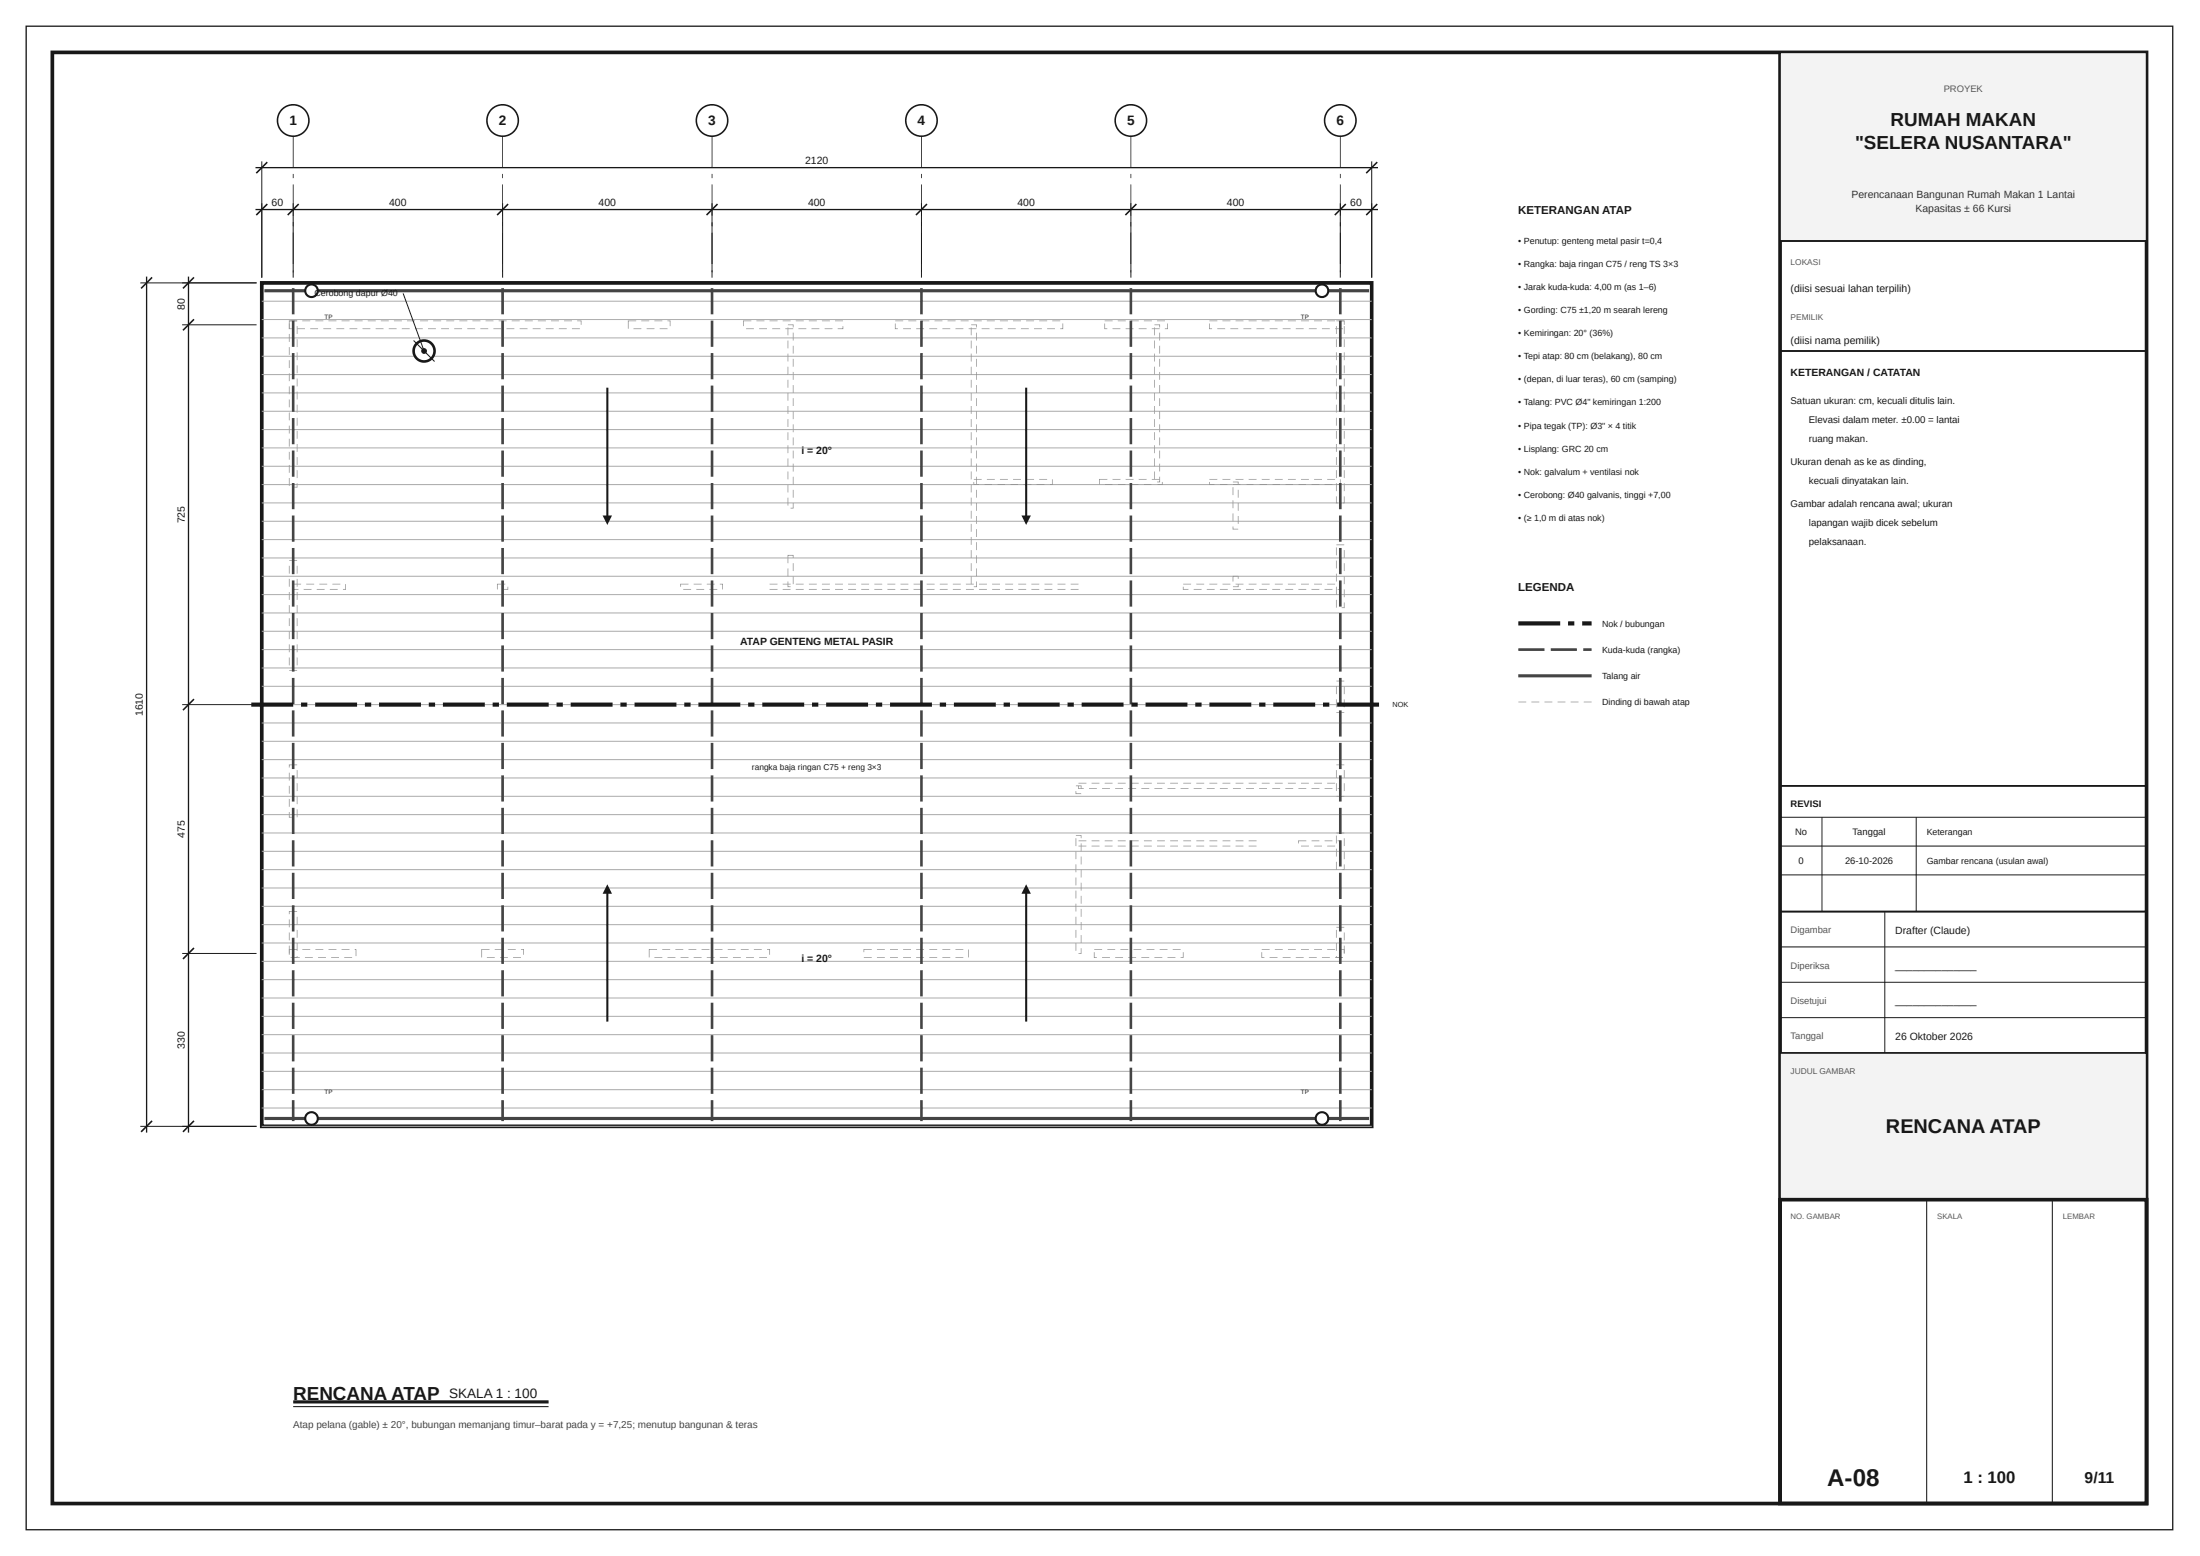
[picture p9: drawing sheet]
<svg xmlns="http://www.w3.org/2000/svg" width="420mm" height="297mm" viewBox="0 0 420 297" stroke-linecap="round" stroke-linejoin="round" font-family="sans-serif">
<path d="M50 54h212v161h-212z" fill="none" stroke="#15191d" stroke-width=".7" stroke-linecap="butt"/>
<g fill="none" stroke="#aaa" stroke-width=".19">
<path d="M50 57.5h212M50 61h212M50 64.5h212M50 68h212M50 71.5h212M50 75h212M50 78.5h212M50 82h212M50 85.5h212M50 89h212M50 92.5h212M50 96h212"/>
<path d="M50 99.5h212M50 103h212M50 106.5h212M50 110h212M50 113.5h212M50 117h212M50 120.5h212M50 124h212M50 127.5h212M50 131h212M50 134.5h212M50 138h212"/>
<path d="M50 141.5h212M50 145h212M50 148.5h212M50 152h212M50 155.5h212M50 159h212M50 162.5h212M50 166h212M50 169.5h212M50 173h212M50 176.5h212M50 180h212"/>
<path d="M50 183.5h212M50 187h212M50 190.5h212M50 194h212M50 197.5h212M50 201h212M50 204.5h212M50 208h212M50 211.5h212M50 215h212"/>
</g>
<g fill="#999">
<path d="M57.7 61.2h1.5v.1h-1.5zM60.2 61.2h1.5v.1h-1.5zM62.7 61.2h1.5v.1h-1.5zM65.2 61.2h1.5v.1h-1.5zM67.7 61.2h1.5v.1h-1.5zM70.2 61.2h1.5v.1h-1.5zM72.7 61.2h1.5v.1h-1.5zM75.2 61.2h1.5v.1h-1.5zM77.7 61.2h1.5v.1h-1.5zM80.2 61.2h1.5v.1h-1.5zM82.7 61.2h1.5v.1h-1.5zM85.2 61.2h1.5v.1h-1.5zM87.7 61.2h1.5v.1h-1.5zM90.2 61.2h1.5v.1h-1.5zM92.7 61.2h1.5v.1h-1.5zM95.2 61.2h1.5v.1h-1.5zM97.7 61.2h1.5v.1h-1.5zM100.2 61.2h1.5v.1h-1.5zM102.7 61.2h1.5v.1h-1.5zM105.2 61.2h1.5v.1h-1.5zM107.7 61.2h1.5v.1h-1.5zM110.2 61.2h.9v.8h-.2l.1-.7h-.8zM109.2 62.7h1.5v.1h-1.5zM106.7 62.7h1.5v.1h-1.5zM104.2 62.7h1.5v.1h-1.5zM101.7 62.7h1.5v.1h-1.5zM99.2 62.7h1.5v.1h-1.5zM96.7 62.7h1.5v.1h-1.5zM94.2 62.7h1.5v.1h-1.5zM91.7 62.7h1.5v.1h-1.5zM89.2 62.7h1.5v.1h-1.5zM86.7 62.7h1.5v.1h-1.5zM84.2 62.7h1.5v.1h-1.5zM81.7 62.7h1.5v.1h-1.5zM79.2 62.7h1.5v.1h-1.5zM76.7 62.7h1.5v.1h-1.5zM74.2 62.7h1.5v.1h-1.5zM71.7 62.7h1.5v.1h-1.5zM69.2 62.7h1.5v.1h-1.5zM66.7 62.7h1.5v.1h-1.5zM64.2 62.7h1.5v.1h-1.5zM61.7 62.7h1.5v.1h-1.5zM59.2 62.7h1.5v.1h-1.5zM56.7 62.7h1.5v.1h-1.5zM55.2 61.8h.1l-.1 1 .5-.1v.1h-.5zM55.2 61.2h1.5v.1h-1.5z"/>
<path d="M122.5 61.2h1.5v.1h-1.5zM125 61.2h1.5v.1h-1.5zM127.5 61.2h.6v1.1h-.2l.1-1h-.5zM126 62.7h1.5v.1h-1.5zM123.5 62.7h1.5v.1h-1.5zM121 62.7h1.5v.1h-1.5zM119.9 61.2h1.6v.1h-1.5l.1 1.5h-.2z"/>
<path d="M144.5 61.2h1.5v.1h-1.5zM147 61.2h1.5v.1h-1.5zM149.5 61.2h1.5v.1h-1.5zM152 61.2h1.5v.1h-1.5zM154.5 61.2h1.5v.1h-1.5zM157 61.2h1.5v.1h-1.5zM159.5 61.2h1.5v.1h-1.5zM160 62.7l1 .1-.1-.5h.2v.5h-1.1zM157.5 62.7h1.5v.1h-1.5zM155 62.7h1.5v.1h-1.5zM152.5 62.7h1.5v.1h-1.5zM150 62.7h1.5v.1h-1.5zM147.5 62.7h1.5v.1h-1.5zM145 62.7h1.5v.1h-1.5zM142.5 62.7h1.5v.1h-1.5zM141.9 61.2h1.6v.1h-1.5l.1 1h-.2z"/>
<path d="M173.5 61.2h1.5v.1h-1.5zM176 61.2h1.5v.1h-1.5zM178.5 61.2h1.5v.1h-1.5zM181 61.2h1.5v.1h-1.5zM183.5 61.2h1.5v.1h-1.5zM186 61.2h1.5v.1h-1.5zM188.5 61.2h1.5v.1h-1.5zM191 61.2h1.5v.1h-1.5zM193.5 61.2h1.5v.1h-1.5zM196 61.2h1.5v.1h-1.5zM198.5 61.2h1.5v.1h-1.5zM201 61.2h1.5v.1h-1.5zM202.9 61.8h.2v1h-.6v-.1l.5 .1zM200 62.7h1.5v.1h-1.5zM197.5 62.7h1.5v.1h-1.5zM195 62.7h1.5v.1h-1.5zM192.5 62.7h1.5v.1h-1.5zM190 62.7h1.5v.1h-1.5zM187.5 62.7h1.5v.1h-1.5zM185 62.7h1.5v.1h-1.5zM182.5 62.7h1.5v.1h-1.5zM180 62.7h1.5v.1h-1.5zM177.5 62.7h1.5v.1h-1.5zM175 62.7h1.5v.1h-1.5zM172.5 62.7h1.5v.1h-1.5zM170.9 61.8h.2l-.1 1 .5-.1v.1h-.6zM171 61.2h1.5v.1h-1.5z"/>
<path d="M213.5 61.2h1.5v.1h-1.5zM216 61.2h1.5v.1h-1.5zM218.5 61.2h1.5v.1h-1.5zM221 61.2h1.5v.1h-1.5zM222.9 61.8h.2v1h-.6v-.1l.5 .1zM220 62.7h1.5v.1h-1.5zM217.5 62.7h1.5v.1h-1.5zM215 62.7h1.5v.1h-1.5zM212.5 62.7h1.5v.1h-1.5zM210.9 61.8h.2l-.1 1 .5-.1v.1h-.6zM211 61.2h1.5v.1h-1.5z"/>
<path d="M233.5 61.2h1.5v.1h-1.5zM236 61.2h1.5v.1h-1.5zM238.5 61.2h1.5v.1h-1.5zM241 61.2h1.5v.1h-1.5zM243.5 61.2h1.5v.1h-1.5zM246 61.2h1.5v.1h-1.5zM248.5 61.2h1.5v.1h-1.5zM251 61.2h1.5v.1h-1.5zM253.5 61.2h1.5v.1h-1.5zM256 61.2h.8v.8h-.1v-.7h-.7zM255 62.7h1.5v.1h-1.5zM252.5 62.7h1.5v.1h-1.5zM250 62.7h1.5v.1h-1.5zM247.5 62.7h1.5v.1h-1.5zM245 62.7h1.5v.1h-1.5zM242.5 62.7h1.5v.1h-1.5zM240 62.7h1.5v.1h-1.5zM237.5 62.7h1.5v.1h-1.5zM235 62.7h1.5v.1h-1.5zM232.5 62.7h1.5v.1h-1.5zM230.9 61.8h.2l-.1 1 .5-.1v.1h-.6zM231 61.2h1.5v.1h-1.5z"/>
<path d="M57.7 181.2h1.5v.1h-1.5zM60.2 181.2h1.5v.1h-1.5zM62.7 181.2h1.5v.1h-1.5zM65.2 181.2h1.5v.1h-1.5zM67.7 181.2h.4v1.3h-.2l.1-1.3-.3 .1zM65.7 182.7h1.5v.1h-1.5zM63.2 182.7h1.5v.1h-1.5zM60.7 182.7h1.5v.1h-1.5zM58.2 182.7h1.5v.1h-1.5zM55.7 182.7h1.5v.1h-1.5zM55.2 181.2h1.5v.1l-1.5-.1 .1 1h-.1z"/>
<path d="M94.5 181.2h1.5v.1h-1.5zM97 181.2h1.5v.1h-1.5zM99.5 181.2h.6v1h-.2l.1-1-.5 .1zM98 182.7h1.5v.1h-1.5zM95.5 182.7h1.5v.1h-1.5zM93 182.7h1.5v.1h-1.5zM91.9 181.2h1.6v.1l-1.5-.1 .1 1.5h-.2z"/>
<path d="M126.5 181.2h1.5v.1h-1.5zM129 181.2h1.5v.1h-1.5zM131.5 181.2h1.5v.1h-1.5zM134 181.2h1.5v.1h-1.5zM136.5 181.2h1.5v.1h-1.5zM139 181.2h1.5v.1h-1.5zM141.5 181.2h1.5v.1h-1.5zM144 181.2h1.5v.1h-1.5zM146.5 181.2h.6v1h-.2l.1-1-.5 .1zM145 182.7h1.5v.1h-1.5zM142.5 182.7h1.5v.1h-1.5zM140 182.7h1.5v.1h-1.5zM137.5 182.7h1.5v.1h-1.5zM135 182.7h1.5v.1h-1.5zM132.5 182.7h1.5v.1h-1.5zM130 182.7h1.5v.1h-1.5zM127.5 182.7h1.5v.1h-1.5zM125 182.7h1.5v.1h-1.5zM123.9 181.2h1.6v.1l-1.5-.1 .1 1.5h-.2z"/>
<path d="M167.5 181.2h1.5v.1h-1.5zM170 181.2h1.5v.1h-1.5zM172.5 181.2h1.5v.1h-1.5zM175 181.2h1.5v.1h-1.5zM177.5 181.2h1.5v.1h-1.5zM180 181.2h1.5v.1h-1.5zM182.5 181.2h1.5v.1h-1.5zM184.9 181.2h.2v1.5h-.2zM182.5 182.7h1.5v.1h-1.5zM180 182.7h1.5v.1h-1.5zM177.5 182.7h1.5v.1h-1.5zM175 182.7h1.5v.1h-1.5zM172.5 182.7h1.5v.1h-1.5zM170 182.7h1.5v.1h-1.5zM167.5 182.7h1.5v.1h-1.5zM165 182.7h1.5v.1h-1.5zM164.9 181.2h1.6v.1l-1.5-.1 .1 .5h-.2z"/>
<path d="M211.5 181.2h1.5v.1h-1.5zM214 181.2h1.5v.1h-1.5zM216.5 181.2h1.5v.1h-1.5zM219 181.2h1.5v.1h-1.5zM221.5 181.2h1.5v.1h-1.5zM224 181.2h1.5v.1h-1.5zM225.9 181.7h.2v1.1h-.6v-.1h.5zM223 182.7h1.5v.1h-1.5zM220.5 182.7h1.5v.1h-1.5zM218 182.7h1.5v.1h-1.5zM215.5 182.7h1.5v.1h-1.5zM213 182.7h1.5v.1h-1.5zM210.5 182.7h1.5v.1h-1.5zM208.9 181.7h.2l-.1 1h.5v.1h-.6zM209 181.2h1.5v.1h-1.5z"/>
<path d="M243.5 181.2h1.5v.1h-1.5zM246 181.2h1.5v.1h-1.5zM248.5 181.2h1.5v.1h-1.5zM251 181.2h1.5v.1h-1.5zM253.5 181.2h1.5v.1h-1.5zM256 181.2h.8v.8h-.1v-.8l-.7 .1zM255 182.7h1.5v.1h-1.5zM252.5 182.7h1.5v.1h-1.5zM250 182.7h1.5v.1h-1.5zM247.5 182.7h1.5v.1h-1.5zM245 182.7h1.5v.1h-1.5zM242.5 182.7h1.5v.1h-1.5zM240.9 181.7h.2l-.1 1h.5v.1h-.6zM241 181.2h1.5v.1h-1.5z"/>
<path d="M56.7 62.3h.1v1.5h-.1zM56.7 64.8h.1v1.5h-.1zM56.7 67.3h.1v1.5h-.1zM56.7 69.8h.1v1.4h-.1zM56.7 72.2h.1v1.5h-.1zM56.7 74.7h.1v1.5h-.1zM56.7 77.2h.1v1.5h-.1zM56.7 79.7h.1v1.5h-.1zM56.7 82.2h.1v1.5h-.1zM56.7 84.7h.1v1.5h-.1zM56.7 87.2h.1v1.5h-.1zM56.7 89.7h.1v1.5h-.1zM56.7 92.2h.1v.9h-.8v-.2l.7 .1zM55.2 91.2h.1v1.5h-.1zM55.2 88.7h.1v1.5h-.1zM55.2 86.2h.1v1.5h-.1zM55.2 83.7h.1v1.5h-.1zM55.2 81.2h.1v1.5h-.1zM55.2 78.7h.1v1.5h-.1zM55.2 76.2h.1v1.5h-.1zM55.2 73.7h.1v1.5h-.1zM55.2 71.2h.1v1.5h-.1zM55.2 68.8h.1v1.5h-.1zM55.2 66.3h.1v1.5h-.1zM55.2 63.8h.1v1.5h-.1zM55.2 61.2h1.5v.1h-1.5l.1 1.5h-.1z"/>
<path d="M56.7 108h.1v1.5h-.1zM56.7 110.5h.1v1.5h-.1zM56.7 113h.1v1.5h-.1zM56.7 115.5h.1v1.5h-.1zM56.7 118h.1v1.5h-.1zM56.7 120.5h.1v1.5h-.1zM56.7 123h.1v1.5h-.1zM56.7 125.5h.1v1.5h-.1zM55.2 127.9h1.5v.2h-1.5zM55.2 125.5h.1v1.5h-.1zM55.2 123h.1v1.5h-.1zM55.2 120.5h.1v1.5h-.1zM55.2 118h.1v1.5h-.1zM55.2 115.5h.1v1.5h-.1zM55.2 113h.1v1.5h-.1zM55.2 110.5h.1v1.5h-.1zM55.2 108h.1v1.5h-.1zM55.2 106.9h1.5v.2h-1.5z"/>
<path d="M56.7 147h.1v1.5h-.1zM56.7 149.5h.1v1.5h-.1zM56.7 152h.1v1.5h-.1zM56.7 154.5h.1v1.5h-.1zM55.2 155h.1l-.1 1 .5-.1v.2h-.5zM55.2 152.5h.1v1.5h-.1zM55.2 150h.1v1.5h-.1zM55.2 147.5h.1v1.5h-.1zM55.2 145.9h1.5v.2l-1.5-.1 .1 .5h-.1z"/>
<path d="M56.7 175h.1v1.5h-.1zM56.7 177.5h.1v1.5h-.1zM56.7 180h.1v1.5h-.1zM55.5 182.7h1.2v-.2h.1v.3h-1.3zM55.2 180.5h.1v1.5h-.1zM55.2 178h.1v1.5h-.1zM55.2 175.5h.1v1.5h-.1zM55.2 173.9h1.5v.2l-1.5-.1 .1 .5h-.1z"/>
<path d="M256.7 62.3h.1v1.5h-.1zM256.7 64.8h.1v1.5h-.1zM256.7 67.3h.1v1.5h-.1zM256.7 69.8h.1v1.4h-.1zM256.7 72.2h.1v1.5h-.1zM256.7 74.7h.1v1.5h-.1zM256.7 77.2h.1v1.5h-.1zM256.7 79.7h.1v1.5h-.1zM256.7 82.2h.1v1.5h-.1zM256.7 84.7h.1v1.5h-.1zM256.7 87.2h.1v1.5h-.1zM256.7 89.7h.1v1.5h-.1zM256.7 92.2h.1v1.5h-.1zM256.7 94.7h.1v1.4h-.3v-.2l.2 .1zM255.2 94.7h.1l-.1 1.3 .3-.1v.2h-.3zM255.2 92.2h.1v1.5h-.1zM255.2 89.7h.1v1.5h-.1zM255.2 87.2h.1v1.5h-.1zM255.2 84.7h.1v1.5h-.1zM255.2 82.2h.1v1.5h-.1zM255.2 79.7h.1v1.5h-.1zM255.2 77.2h.1v1.5h-.1zM255.2 74.7h.1v1.5h-.1zM255.2 72.2h.1v1.5h-.1zM255.2 69.8h.1v1.4h-.1zM255.2 67.3h.1v1.5h-.1zM255.2 64.8h.1v1.5h-.1zM255.2 62.3h.1v1.5h-.1zM255.2 61.2h1.5v.1h-1.5z"/>
<path d="M256.7 105h.1v1.5h-.1zM256.7 107.5h.1v1.5h-.1zM256.7 110h.1v1.5h-.1zM256.7 112.5h.1v1.5h-.1zM256.7 115h.1v1.1h-.6v-.2l.5 .1zM255.2 114.5h.1v1.5h-.1zM255.2 112h.1v1.5h-.1zM255.2 109.5h.1v1.5h-.1zM255.2 107h.1v1.5h-.1zM255.2 104.5h.1v1.5h-.1zM255.2 103.9h1.5v.2h-1.5z"/>
<path d="M256.7 131h.1v1.5h-.1zM256.7 133.5h.1v1.5h-.1zM255.2 135.9h1.5v.2h-1.5zM255.2 133.5h.1v1.5h-.1zM255.2 131h.1v1.5h-.1zM255.2 129.9h1.5v.2h-1.5z"/>
<path d="M256.7 147h.1v1.5h-.1zM256.7 149.5h.1v1.5h-.1zM255.2 151.9h1.5v.2h-1.5zM255.2 149.5h.1v1.5h-.1zM255.2 147h.1v1.5h-.1zM255.2 145.9h1.5v.2h-1.5z"/>
<path d="M256.7 160h.1v1.5h-.1zM256.7 162.5h.1v1.5h-.1zM256.7 165h.1v1.1h-.6v-.2l.5 .1zM255.2 164.5h.1v1.5h-.1zM255.2 162h.1v1.5h-.1zM255.2 159.5h.1v1.5h-.1zM255.2 158.9h1.5v.2h-1.5z"/>
<path d="M256.7 178h.1v1.5h-.1zM256.7 180.5h.1v1.5h-.1zM255.2 182.5h.1l-.1 .2h1.3v.1h-1.3zM255.2 180h.1v1.5h-.1zM255.2 177.5h.1v1.5h-.1zM255.2 176.9h1.5v.2h-1.5z"/>
<path d="M58.5 111.4h1.5v.2h-1.5zM61 111.4h1.5v.2h-1.5zM63.5 111.4h1.5v.2h-1.5zM65.9 111.5h.2v1.1h-.6v-.2l.5 .1zM63 112.4h1.5v.2h-1.5zM60.5 112.4h1.5v.2h-1.5zM58 112.4h1.5v.2h-1.5zM55.9 112h.2l-.1 .5 1-.1v.2h-1.1zM56 111.4h1.5v.2h-1.5z"/>
<path d="M96 112.4l1 .1-.1-.5h.2v.6h-1.1zM94.9 111.4h1.6v.2l-1.5-.1 .1 1h-.2z"/>
<path d="M132.5 111.4h1.5v.2h-1.5zM135 111.4h1.5v.2h-1.5zM137.5 111.4h.6v1.1h-.2l.1-1-.5 .1zM135.5 112.4h1.5v.2h-1.5zM133 112.4h1.5v.2h-1.5zM130.5 112.4h1.5v.2h-1.5zM129.9 111.4h1.6v.2l-1.5-.1 .1 .5h-.2z"/>
<path d="M149.5 111.4h1.5v.2h-1.5zM152 111.4h1.5v.2h-1.5zM154.5 111.4h1.5v.2h-1.5zM157 111.4h1.5v.2h-1.5zM159.5 111.4h1.5v.2h-1.5zM162 111.4h1.5v.2h-1.5zM164.5 111.4h1.5v.2h-1.5zM167 111.4h1.5v.2h-1.5zM169.5 111.4h1.5v.2h-1.5zM172 111.4h1.5v.2h-1.5zM174.5 111.4h1.5v.2h-1.5zM177 111.4h1.5v.2h-1.5zM179.5 111.4h1.5v.2h-1.5zM182 111.4h1.5v.2h-1.5zM184.5 111.4h1.5v.2h-1.5zM187 111.4h1.5v.2h-1.5zM189.5 111.4h1.5v.2h-1.5zM192 111.4h1.5v.2h-1.5zM194.5 111.4h1.5v.2h-1.5zM197 111.4h1.5v.2h-1.5zM199.5 111.4h1.5v.2h-1.5zM202 111.4h1.5v.2h-1.5zM204.5 111.4h1.5v.2h-1.5zM204.5 112.4h1.5v.2h-1.5zM202 112.4h1.5v.2h-1.5zM199.5 112.4h1.5v.2h-1.5zM197 112.4h1.5v.2h-1.5zM194.5 112.4h1.5v.2h-1.5zM192 112.4h1.5v.2h-1.5zM189.5 112.4h1.5v.2h-1.5zM187 112.4h1.5v.2h-1.5zM184.5 112.4h1.5v.2h-1.5zM182 112.4h1.5v.2h-1.5zM179.5 112.4h1.5v.2h-1.5zM177 112.4h1.5v.2h-1.5zM174.5 112.4h1.5v.2h-1.5zM172 112.4h1.5v.2h-1.5zM169.5 112.4h1.5v.2h-1.5zM167 112.4h1.5v.2h-1.5zM164.5 112.4h1.5v.2h-1.5zM162 112.4h1.5v.2h-1.5zM159.5 112.4h1.5v.2h-1.5zM157 112.4h1.5v.2h-1.5zM154.5 112.4h1.5v.2h-1.5zM152 112.4h1.5v.2h-1.5zM149.5 112.4h1.5v.2h-1.5zM147 112.4h1.5v.2h-1.5zM147 111.4h1.5v.2h-1.5z"/>
<path d="M228.5 111.4h1.5v.2h-1.5zM231 111.4h1.5v.2h-1.5zM233.5 111.4h1.5v.2h-1.5zM236 111.4h1.5v.2h-1.5zM238.5 111.4h1.5v.2h-1.5zM241 111.4h1.5v.2h-1.5zM243.5 111.4h1.5v.2h-1.5zM246 111.4h1.5v.2h-1.5zM248.5 111.4h1.5v.2h-1.5zM251 111.4h1.5v.2h-1.5zM253.5 111.4h1.5v.2h-1.5zM255.9 111.5h.2v1.1h-.6v-.2l.5 .1zM253 112.4h1.5v.2h-1.5zM250.5 112.4h1.5v.2h-1.5zM248 112.4h1.5v.2h-1.5zM245.5 112.4h1.5v.2h-1.5zM243 112.4h1.5v.2h-1.5zM240.5 112.4h1.5v.2h-1.5zM238 112.4h1.5v.2h-1.5zM235.5 112.4h1.5v.2h-1.5zM233 112.4h1.5v.2h-1.5zM230.5 112.4h1.5v.2h-1.5zM228 112.4h1.5v.2h-1.5zM225.9 112h.2l-.1 .5 1-.1v.2h-1.1zM226 111.4h1.5v.2h-1.5z"/>
<path d="M151.4 63.5h.2v1.5h-.2zM151.4 66h.2v1.5h-.2zM151.4 68.5h.2v1.5h-.2zM151.4 71h.2v1.5h-.2zM151.4 73.5h.2v1.5h-.2zM151.4 76h.2v1.5h-.2zM151.4 78.5h.2v1.5h-.2zM151.4 81h.2v1.5h-.2zM151.4 83.5h.2v1.5h-.2zM151.4 86h.2v1.5h-.2zM151.4 88.5h.2v1.5h-.2zM151.4 91h.2v1.5h-.2zM151.4 93.5h.2v1.5h-.2zM151.4 96h.2v1.1h-.6v-.2l.5 .1zM150.4 95h.2v1.5h-.2zM150.4 92.5h.2v1.5h-.2zM150.4 90h.2v1.5h-.2zM150.4 87.5h.2v1.5h-.2zM150.4 85h.2v1.5h-.2zM150.4 82.5h.2v1.5h-.2zM150.4 80h.2v1.5h-.2zM150.4 77.5h.2v1.5h-.2zM150.4 75h.2v1.5h-.2zM150.4 72.5h.2v1.5h-.2zM150.4 70h.2v1.5h-.2zM150.4 67.5h.2v1.5h-.2zM150.4 65h.2v1.5h-.2zM150.4 62.5h.2v1.5h-.2zM150.5 61.9h1.1v.6h-.2l.1-.5-1 .1z"/>
<path d="M151.4 107.5h.2v1.5h-.2zM151.4 110h.2v1.5h-.2zM150.4 111h.2l-.1 1 .5-.1v.2h-.6zM150.4 108.5h.2v1.5h-.2zM150.4 105.9h1.2v.6h-.2l.1-.5h-1l.1 1.5h-.2z"/>
<path d="M186.4 63.5h.2v1.5h-.2zM186.4 66h.2v1.5h-.2zM186.4 68.5h.2v1.5h-.2zM186.4 71h.2v1.5h-.2zM186.4 73.5h.2v1.5h-.2zM186.4 76h.2v1.5h-.2zM186.4 78.5h.2v1.5h-.2zM186.4 81h.2v1.5h-.2zM186.4 83.5h.2v1.5h-.2zM186.4 86h.2v1.5h-.2zM186.4 88.5h.2v1.5h-.2zM186.4 91h.2v1.5h-.2zM186.4 93.5h.2v1.5h-.2zM186.4 96h.2v1.5h-.2zM186.4 98.5h.2v1.5h-.2zM186.4 101h.2v1.5h-.2zM186.4 103.5h.2v1.5h-.2zM186.4 106h.2v1.5h-.2zM186.4 108.5h.2v1.5h-.2zM186.4 111h.2v1.1h-.6v-.2l.5 .1zM185.4 110h.2v1.5h-.2zM185.4 107.5h.2v1.5h-.2zM185.4 105h.2v1.5h-.2zM185.4 102.5h.2v1.5h-.2zM185.4 100h.2v1.5h-.2zM185.4 97.5h.2v1.5h-.2zM185.4 95h.2v1.5h-.2zM185.4 92.5h.2v1.5h-.2zM185.4 90h.2v1.5h-.2zM185.4 87.5h.2v1.5h-.2zM185.4 85h.2v1.5h-.2zM185.4 82.5h.2v1.5h-.2zM185.4 80h.2v1.5h-.2zM185.4 77.5h.2v1.5h-.2zM185.4 75h.2v1.5h-.2zM185.4 72.5h.2v1.5h-.2zM185.4 70h.2v1.5h-.2zM185.4 67.5h.2v1.5h-.2zM185.4 65h.2v1.5h-.2zM185.4 62.5h.2v1.5h-.2zM185.5 61.9h1.1v.6h-.2l.1-.5-1 .1z"/>
<path d="M221.4 63.5h.2v1.5h-.2zM221.4 66h.2v1.5h-.2zM221.4 68.5h.2v1.5h-.2zM221.4 71h.2v1.5h-.2zM221.4 73.5h.2v1.5h-.2zM221.4 76h.2v1.5h-.2zM221.4 78.5h.2v1.5h-.2zM221.4 81h.2v1.5h-.2zM221.4 83.5h.2v1.5h-.2zM221.4 86h.2v1.5h-.2zM221.4 88.5h.2v1.5h-.2zM221.4 91h.2v1.1h-.6v-.2l.5 .1zM220.4 90h.2v1.5h-.2zM220.4 87.5h.2v1.5h-.2zM220.4 85h.2v1.5h-.2zM220.4 82.5h.2v1.5h-.2zM220.4 80h.2v1.5h-.2zM220.4 77.5h.2v1.5h-.2zM220.4 75h.2v1.5h-.2zM220.4 72.5h.2v1.5h-.2zM220.4 70h.2v1.5h-.2zM220.4 67.5h.2v1.5h-.2zM220.4 65h.2v1.5h-.2zM220.4 62.5h.2v1.5h-.2zM220.5 61.9h1.1v.6h-.2l.1-.5-1 .1z"/>
<path d="M188.5 91.4h1.5v.2h-1.5zM191 91.4h1.5v.2h-1.5zM193.5 91.4h1.5v.2h-1.5zM196 91.4h1.5v.2h-1.5zM198.5 91.4h1.5v.2h-1.5zM200.9 91.5h.2v1.1h-.6v-.2l.5 .1zM198 92.4h1.5v.2h-1.5zM195.5 92.4h1.5v.2h-1.5zM193 92.4h1.5v.2h-1.5zM190.5 92.4h1.5v.2h-1.5zM188 92.4h1.5v.2h-1.5zM185.9 92h.2l-.1 .5 1-.1v.2h-1.1zM186 91.4h1.5v.2h-1.5z"/>
<path d="M212.5 91.4h1.5v.2h-1.5zM215 91.4h1.5v.2h-1.5zM217.5 91.4h1.5v.2h-1.5zM220 91.4h1.5v.2h-1.5zM221 92.4l1 .1-.1-.5h.2v.6h-1.1zM218.5 92.4h1.5v.2h-1.5zM216 92.4h1.5v.2h-1.5zM213.5 92.4h1.5v.2h-1.5zM211 92.4h1.5v.2h-1.5zM209.9 91.4h1.6v.2l-1.5-.1 .1 1h-.2z"/>
<path d="M233.5 91.4h1.5v.2h-1.5zM236 91.4h1.5v.2h-1.5zM238.5 91.4h1.5v.2h-1.5zM241 91.4h1.5v.2h-1.5zM243.5 91.4h1.5v.2h-1.5zM246 91.4h1.5v.2h-1.5zM248.5 91.4h1.5v.2h-1.5zM251 91.4h1.5v.2h-1.5zM253.5 91.4h1.5v.2h-1.5zM255.9 91.5h.2v1.1h-.6v-.2l.5 .1zM253 92.4h1.5v.2h-1.5zM250.5 92.4h1.5v.2h-1.5zM248 92.4h1.5v.2h-1.5zM245.5 92.4h1.5v.2h-1.5zM243 92.4h1.5v.2h-1.5zM240.5 92.4h1.5v.2h-1.5zM238 92.4h1.5v.2h-1.5zM235.5 92.4h1.5v.2h-1.5zM233 92.4h1.5v.2h-1.5zM230.9 92h.2l-.1 .5 1-.1v.2h-1.1zM231 91.4h1.5v.2h-1.5z"/>
<path d="M236.4 93.5h.2v1.5h-.2zM236.4 96h.2v1.5h-.2zM236.4 98.5h.2v1.5h-.2zM235.4 100.5h.2l-.1 .5 1-.1v.2h-1.1zM235.4 98h.2v1.5h-.2zM235.4 95.5h.2v1.5h-.2zM235.4 93h.2v1.5h-.2zM235.5 91.9h1.1v.6h-.2l.1-.5-1 .1z"/>
<path d="M235.5 111.9l1 .1-.1-.5h.2v.6h-1.1zM235.4 109.9h1.2v.6h-.2l.1-.5h-1l.1 1h-.2z"/>
<path d="M205.4 151h.2l-.1 .5 1-.1v.2h-1.1zM205.5 149.9h1.1v.6h-.2l.1-.5-1 .1z"/>
<path d="M206.4 161h.2v1.5h-.2zM206.4 163.5h.2v1.5h-.2zM206.4 166h.2v1.5h-.2zM206.4 168.5h.2v1.5h-.2zM206.4 171h.2v1.5h-.2zM206.4 173.5h.2v1.5h-.2zM206.4 176h.2v1.5h-.2zM206.4 178.5h.2v1.5h-.2zM206.4 181h.2v1.1h-.6v-.2l.5 .1zM205.4 180h.2v1.5h-.2zM205.4 177.5h.2v1.5h-.2zM205.4 175h.2v1.5h-.2zM205.4 172.5h.2v1.5h-.2zM205.4 170h.2v1.5h-.2zM205.4 167.5h.2v1.5h-.2zM205.4 165h.2v1.5h-.2zM205.4 162.5h.2v1.5h-.2zM205.4 160h.2v1.5h-.2zM205.5 159.4h1.1v.6h-.2l.1-.5-1 .1z"/>
<path d="M208.5 149.4h1.5v.2h-1.5zM211 149.4h1.5v.2h-1.5zM213.5 149.4h1.5v.2h-1.5zM216 149.4h1.5v.2h-1.5zM218.5 149.4h1.5v.2h-1.5zM221 149.4h1.5v.2h-1.5zM223.5 149.4h1.5v.2h-1.5zM226 149.4h1.5v.2h-1.5zM228.5 149.4h1.5v.2h-1.5zM231 149.4h1.5v.2h-1.5zM233.5 149.4h1.5v.2h-1.5zM236 149.4h1.5v.2h-1.5zM238.5 149.4h1.5v.2h-1.5zM241 149.4h1.5v.2h-1.5zM243.5 149.4h1.5v.2h-1.5zM246 149.4h1.5v.2h-1.5zM248.5 149.4h1.5v.2h-1.5zM251 149.4h1.5v.2h-1.5zM253.5 149.4h1.5v.2h-1.5zM255.9 149.5h.2v1.1h-.6v-.2l.5 .1zM253 150.4h1.5v.2h-1.5zM250.5 150.4h1.5v.2h-1.5zM248 150.4h1.5v.2h-1.5zM245.5 150.4h1.5v.2h-1.5zM243 150.4h1.5v.2h-1.5zM240.5 150.4h1.5v.2h-1.5zM238 150.4h1.5v.2h-1.5zM235.5 150.4h1.5v.2h-1.5zM233 150.4h1.5v.2h-1.5zM230.5 150.4h1.5v.2h-1.5zM228 150.4h1.5v.2h-1.5zM225.5 150.4h1.5v.2h-1.5zM223 150.4h1.5v.2h-1.5zM220.5 150.4h1.5v.2h-1.5zM218 150.4h1.5v.2h-1.5zM215.5 150.4h1.5v.2h-1.5zM213 150.4h1.5v.2h-1.5zM210.5 150.4h1.5v.2h-1.5zM208 150.4h1.5v.2h-1.5zM205.9 150h.2l-.1 .5 1-.1v.2h-1.1zM206 149.4h1.5v.2h-1.5z"/>
<path d="M208.5 160.4h1.5v.2h-1.5zM211 160.4h1.5v.2h-1.5zM213.5 160.4h1.5v.2h-1.5zM216 160.4h1.5v.2h-1.5zM218.5 160.4h1.5v.2h-1.5zM221 160.4h1.5v.2h-1.5zM223.5 160.4h1.5v.2h-1.5zM226 160.4h1.5v.2h-1.5zM228.5 160.4h1.5v.2h-1.5zM231 160.4h1.5v.2h-1.5zM233.5 160.4h1.5v.2h-1.5zM236 160.4h1.5v.2h-1.5zM238.5 160.4h1.5v.2h-1.5zM238.5 161.4h1.5v.2h-1.5zM236 161.4h1.5v.2h-1.5zM233.5 161.4h1.5v.2h-1.5zM231 161.4h1.5v.2h-1.5zM228.5 161.4h1.5v.2h-1.5zM226 161.4h1.5v.2h-1.5zM223.5 161.4h1.5v.2h-1.5zM221 161.4h1.5v.2h-1.5zM218.5 161.4h1.5v.2h-1.5zM216 161.4h1.5v.2h-1.5zM213.5 161.4h1.5v.2h-1.5zM211 161.4h1.5v.2h-1.5zM208.5 161.4h1.5v.2h-1.5zM206 161.4h1.5v.2h-1.5zM206 160.4h1.5v.2h-1.5z"/>
<path d="M250.5 160.4h1.5v.2h-1.5zM253 160.4h1.5v.2h-1.5zM255.5 160.4h.6v1.1h-.2l.1-1-.5 .1zM253.5 161.4h1.5v.2h-1.5zM251 161.4h1.5v.2h-1.5zM248.5 161.4h1.5v.2h-1.5zM247.9 160.4h1.6v.2l-1.5-.1 .1 .5h-.2z"/>
</g>
<g fill="#444">
<path d="M55.7 55h.5v5h-.5zM55.7 61.2h.5v5h-.5zM55.7 67.4h.5v5h-.5zM55.7 73.6h.5v5h-.5zM55.7 79.8h.5v5h-.5zM55.7 86h.5v5h-.5zM55.7 92.2h.5v5h-.5zM55.7 98.4h.5v5h-.5zM55.7 104.6h.5v5h-.5zM55.7 110.8h.5v5h-.5zM55.7 117h.5v5h-.5zM55.7 123.2h.5v5h-.5zM55.7 129.4h.5v5h-.5zM55.7 135.6h.5v5h-.5zM55.7 141.8h.5v5h-.5zM55.7 148h.5v5h-.5zM55.7 154.2h.5v5h-.5zM55.7 160.4h.5v5h-.5zM55.7 166.6h.5v5h-.5zM55.7 172.8h.5v5h-.5zM55.7 179h.5v5h-.5zM55.7 185.2h.5v5h-.5zM55.7 191.4h.5v5h-.5zM55.7 197.6h.5v5h-.5zM55.7 203.8h.5v5h-.5zM55.7 210h.5v4h-.5z"/>
<path d="M95.7 55h.5v5h-.5zM95.7 61.2h.5v5h-.5zM95.7 67.4h.5v5h-.5zM95.7 73.6h.5v5h-.5zM95.7 79.8h.5v5h-.5zM95.7 86h.5v5h-.5zM95.7 92.2h.5v5h-.5zM95.7 98.4h.5v5h-.5zM95.7 104.6h.5v5h-.5zM95.7 110.8h.5v5h-.5zM95.7 117h.5v5h-.5zM95.7 123.2h.5v5h-.5zM95.7 129.4h.5v5h-.5zM95.7 135.6h.5v5h-.5zM95.7 141.8h.5v5h-.5zM95.7 148h.5v5h-.5zM95.7 154.2h.5v5h-.5zM95.7 160.4h.5v5h-.5zM95.7 166.6h.5v5h-.5zM95.7 172.8h.5v5h-.5zM95.7 179h.5v5h-.5zM95.7 185.2h.5v5h-.5zM95.7 191.4h.5v5h-.5zM95.7 197.6h.5v5h-.5zM95.7 203.8h.5v5h-.5zM95.7 210h.5v4h-.5z"/>
<path d="M135.7 55h.5v5h-.5zM135.7 61.2h.5v5h-.5zM135.7 67.4h.5v5h-.5zM135.7 73.6h.5v5h-.5zM135.7 79.8h.5v5h-.5zM135.7 86h.5v5h-.5zM135.7 92.2h.5v5h-.5zM135.7 98.4h.5v5h-.5zM135.7 104.6h.5v5h-.5zM135.7 110.8h.5v5h-.5zM135.7 117h.5v5h-.5zM135.7 123.2h.5v5h-.5zM135.7 129.4h.5v5h-.5zM135.7 135.6h.5v5h-.5zM135.7 141.8h.5v5h-.5zM135.7 148h.5v5h-.5zM135.7 154.2h.5v5h-.5zM135.7 160.4h.5v5h-.5zM135.7 166.6h.5v5h-.5zM135.7 172.8h.5v5h-.5zM135.7 179h.5v5h-.5zM135.7 185.2h.5v5h-.5zM135.7 191.4h.5v5h-.5zM135.7 197.6h.5v5h-.5zM135.7 203.8h.5v5h-.5zM135.7 210h.5v4h-.5z"/>
<path d="M175.7 55h.5v5h-.5zM175.7 61.2h.5v5h-.5zM175.7 67.4h.5v5h-.5zM175.7 73.6h.5v5h-.5zM175.7 79.8h.5v5h-.5zM175.7 86h.5v5h-.5zM175.7 92.2h.5v5h-.5zM175.7 98.4h.5v5h-.5zM175.7 104.6h.5v5h-.5zM175.7 110.8h.5v5h-.5zM175.7 117h.5v5h-.5zM175.7 123.2h.5v5h-.5zM175.7 129.4h.5v5h-.5zM175.7 135.6h.5v5h-.5zM175.7 141.8h.5v5h-.5zM175.7 148h.5v5h-.5zM175.7 154.2h.5v5h-.5zM175.7 160.4h.5v5h-.5zM175.7 166.6h.5v5h-.5zM175.7 172.8h.5v5h-.5zM175.7 179h.5v5h-.5zM175.7 185.2h.5v5h-.5zM175.7 191.4h.5v5h-.5zM175.7 197.6h.5v5h-.5zM175.7 203.8h.5v5h-.5zM175.7 210h.5v4h-.5z"/>
<path d="M215.7 55h.5v5h-.5zM215.7 61.2h.5v5h-.5zM215.7 67.4h.5v5h-.5zM215.7 73.6h.5v5h-.5zM215.7 79.8h.5v5h-.5zM215.7 86h.5v5h-.5zM215.7 92.2h.5v5h-.5zM215.7 98.4h.5v5h-.5zM215.7 104.6h.5v5h-.5zM215.7 110.8h.5v5h-.5zM215.7 117h.5v5h-.5zM215.7 123.2h.5v5h-.5zM215.7 129.4h.5v5h-.5zM215.7 135.6h.5v5h-.5zM215.7 141.8h.5v5h-.5zM215.7 148h.5v5h-.5zM215.7 154.2h.5v5h-.5zM215.7 160.4h.5v5h-.5zM215.7 166.6h.5v5h-.5zM215.7 172.8h.5v5h-.5zM215.7 179h.5v5h-.5zM215.7 185.2h.5v5h-.5zM215.7 191.4h.5v5h-.5zM215.7 197.6h.5v5h-.5zM215.7 203.8h.5v5h-.5zM215.7 210h.5v4h-.5z"/>
<path d="M255.7 55h.5v5h-.5zM255.7 61.2h.5v5h-.5zM255.7 67.4h.5v5h-.5zM255.7 73.6h.5v5h-.5zM255.7 79.8h.5v5h-.5zM255.7 86h.5v5h-.5zM255.7 92.2h.5v5h-.5zM255.7 98.4h.5v5h-.5zM255.7 104.6h.5v5h-.5zM255.7 110.8h.5v5h-.5zM255.7 117h.5v5h-.5zM255.7 123.2h.5v5h-.5zM255.7 129.4h.5v5h-.5zM255.7 135.6h.5v5h-.5zM255.7 141.8h.5v5h-.5zM255.7 148h.5v5h-.5zM255.7 154.2h.5v5h-.5zM255.7 160.4h.5v5h-.5zM255.7 166.6h.5v5h-.5zM255.7 172.8h.5v5h-.5zM255.7 179h.5v5h-.5zM255.7 185.2h.5v5h-.5zM255.7 191.4h.5v5h-.5zM255.7 197.6h.5v5h-.5zM255.7 203.8h.5v5h-.5zM255.7 210h.5v4h-.5z"/>
</g>
<path d="M48 134.1h8v.8h-8zM57.5 134.1h1.2v.8h-1.2zM60.2 134.1h8v.8h-8zM69.7 134.1h1.2v.8h-1.2zM72.4 134.1h8v.8h-8zM81.9 134.1h1.2v.8h-1.2zM84.6 134.1h8v.8h-8zM94.1 134.1h1.2v.8h-1.2zM96.8 134.1h8v.8h-8zM106.3 134.1h1.2v.8h-1.2zM109 134.1h8v.8h-8zM118.5 134.1h1.2v.8h-1.2zM121.2 134.1h8v.8h-8zM130.7 134.1h1.2v.8h-1.2zM133.4 134.1h8v.8h-8zM142.9 134.1h1.2v.8h-1.2zM145.6 134.1h8v.8h-8zM155.1 134.1h1.2v.8h-1.2zM157.8 134.1h8v.8h-8zM167.3 134.1h1.2v.8h-1.2zM170 134.1h8v.8h-8zM179.5 134.1h1.2v.8h-1.2zM182.2 134.1h8v.8h-8zM191.7 134.1h1.2v.8h-1.2zM194.4 134.1h8v.8h-8zM203.9 134.1h1.2v.8h-1.2zM206.6 134.1h8v.8h-8zM216.1 134.1h1.2v.8h-1.2zM218.8 134.1h8v.8h-8zM228.3 134.1h1.2v.8h-1.2zM231 134.1h8v.8h-8zM240.5 134.1h1.2v.8h-1.2zM243.2 134.1h8v.8h-8zM252.7 134.1h1.2v.8h-1.2zM255.4 134.1h8v.8h-8z" fill="#15191d"/>
<path d="M50.5 55.5h211M50.5 213.5h211" fill="none" stroke="#444" stroke-width=".6"/>
<circle cx="59.5" cy="55.5" r="1.2" fill="#fff"/>
<circle cx="59.5" cy="55.5" r="1.2" fill="none" stroke="#15191d" stroke-width=".4"/>
<circle cx="252.5" cy="55.5" r="1.2" fill="#fff"/>
<circle cx="252.5" cy="55.5" r="1.2" fill="none" stroke="#15191d" stroke-width=".4"/>
<circle cx="59.5" cy="213.5" r="1.2" fill="#fff"/>
<circle cx="59.5" cy="213.5" r="1.2" fill="none" stroke="#15191d" stroke-width=".4"/>
<circle cx="252.5" cy="213.5" r="1.2" fill="#fff"/>
<g fill="none" stroke="#15191d" stroke-width=".4">
<path d="M116 74v25"/>
<circle cx="252.5" cy="213.5" r="1.2"/>
</g>
<path d="M115.1 98.4h1.8l-.9 1.8z" fill="#15191d"/>
<path d="M196 74v25" fill="none" stroke="#15191d" stroke-width=".4"/>
<path d="M195.1 98.4h1.8l-.9 1.8z" fill="#15191d"/>
<path d="M116 170v25" fill="none" stroke="#15191d" stroke-width=".4"/>
<path d="M116 168.8l.9 1.8h-1.8z" fill="#15191d"/>
<path d="M196 170v25" fill="none" stroke="#15191d" stroke-width=".4"/>
<path d="M196 168.8l.9 1.8h-1.8z" fill="#15191d"/>
<circle cx="81" cy="67" r="2" fill="#fff"/>
<circle cx="81" cy="67" r="2" fill="none" stroke="#15191d" stroke-width=".5"/>
<path d="M79 65l4 4" fill="none" stroke="#15191d" stroke-width=".2"/>
<path d="M77 56l4 11" fill="none" stroke="#15191d" stroke-width=".19"/>
<circle cx="81" cy="67" r=".45" fill="#15191d"/>
<g fill="none" stroke="#15191d" stroke-width=".19">
<path d="M50 30.8v22.2M56 38.8v14.2M96 38.8v14.2M136 38.8v14.2M176 38.8v14.2M216 38.8v14.2M256 38.8v14.2M262 30.8v22.2M26.8 54h22.2M34.8 62h14.2M34.8 134.5h14.2M34.8 182h14.2"/>
<path d="M26.8 215h22.2"/>
<circle cx="81" cy="67" r=".45"/>
</g>
<path d="M48.8 32h214.4M28 52.8v163.4M36 52.8v163.4M48.8 40h214.4" fill="none" stroke="#15191d" stroke-width=".25"/>
<g fill="none" stroke="#15191d" stroke-width=".3">
<path d="M51 39l-2.1 2.1M51 31l-2.1 2.1M57 39l-2.1 2.1M97 39l-2.1 2.1M137 39l-2.1 2.1M177 39l-2.1 2.1M217 39l-2.1 2.1M257 39l-2.1 2.1M263 39l-2.1 2.1M263 31l-2.1 2.1M29 53l-2.1 2.1M37 53l-2.1 2.1"/>
<path d="M37 61l-2.1 2.1M37 133.4l-2.1 2.1M37 180.9l-2.1 2.1M29 213.9l-2.1 2.1M37 213.9l-2.1 2.1"/>
</g>
<circle cx="56" cy="23" r="3" fill="#fff"/>
<circle cx="56" cy="23" r="3" fill="none" stroke="#15191d" stroke-width=".3"/>
<path d="M55.9 26h.2v6h-.2zM55.9 33.2h.2v.8h-.2zM55.9 35.2h.2v6h-.2zM55.9 42.4h.2v.8h-.2zM55.9 44.4h.2v6h-.2zM55.9 51.6h.2v.4h-.2z" fill="#15191d"/>
<circle cx="96" cy="23" r="3" fill="#fff"/>
<circle cx="96" cy="23" r="3" fill="none" stroke="#15191d" stroke-width=".3"/>
<path d="M95.9 26h.2v6h-.2zM95.9 33.2h.2v.8h-.2zM95.9 35.2h.2v6h-.2zM95.9 42.4h.2v.8h-.2zM95.9 44.4h.2v6h-.2zM95.9 51.6h.2v.4h-.2z" fill="#15191d"/>
<circle cx="136" cy="23" r="3" fill="#fff"/>
<circle cx="136" cy="23" r="3" fill="none" stroke="#15191d" stroke-width=".3"/>
<path d="M135.9 26h.2v6h-.2zM135.9 33.2h.2v.8h-.2zM135.9 35.2h.2v6h-.2zM135.9 42.4h.2v.8h-.2zM135.9 44.4h.2v6h-.2zM135.9 51.6h.2v.4h-.2z" fill="#15191d"/>
<circle cx="176" cy="23" r="3" fill="#fff"/>
<circle cx="176" cy="23" r="3" fill="none" stroke="#15191d" stroke-width=".3"/>
<path d="M175.9 26h.2v6h-.2zM175.9 33.2h.2v.8h-.2zM175.9 35.2h.2v6h-.2zM175.9 42.4h.2v.8h-.2zM175.9 44.4h.2v6h-.2zM175.9 51.6h.2v.4h-.2z" fill="#15191d"/>
<circle cx="216" cy="23" r="3" fill="#fff"/>
<circle cx="216" cy="23" r="3" fill="none" stroke="#15191d" stroke-width=".3"/>
<path d="M215.9 26h.2v6h-.2zM215.9 33.2h.2v.8h-.2zM215.9 35.2h.2v6h-.2zM215.9 42.4h.2v.8h-.2zM215.9 44.4h.2v6h-.2zM215.9 51.6h.2v.4h-.2z" fill="#15191d"/>
<circle cx="256" cy="23" r="3" fill="#fff"/>
<circle cx="256" cy="23" r="3" fill="none" stroke="#15191d" stroke-width=".3"/>
<path d="M255.9 26h.2v6h-.2zM255.9 33.2h.2v.8h-.2zM255.9 35.2h.2v6h-.2zM255.9 42.4h.2v.8h-.2zM255.9 44.4h.2v6h-.2zM255.9 51.6h.2v.4h-.2z" fill="#15191d"/>
<path d="M56 267.6h48.8" fill="none" stroke="#15191d" stroke-width=".6"/>
<path d="M56 268.5h48.8" fill="none" stroke="#15191d" stroke-width=".2"/>
<path d="M290 118.6h8v.8h-8zM299.5 118.6h1.2v.8h-1.2zM302.2 118.6h1.8v.8h-1.8z" fill="#15191d"/>
<path d="M290 123.7h5v.5h-5zM296.2 123.7h5v.5h-5zM302.4 123.7h1.6v.5h-1.6z" fill="#444"/>
<path d="M290 129h14" fill="none" stroke="#444" stroke-width=".6"/>
<path d="M290 133.9h1.5v.2h-1.5zM292.5 133.9h1.5v.2h-1.5zM295 133.9h1.5v.2h-1.5zM297.5 133.9h1.5v.2h-1.5zM300 133.9h1.5v.2h-1.5zM302.5 133.9h1.5v.2h-1.5z" fill="#999"/>
<path d="M5 5h410v287h-410z" fill="none" stroke="#15191d" stroke-width=".25"/>
<path d="M10 10h400v277h-400zM340 10v277" fill="none" stroke="#15191d" stroke-width=".7" stroke-linecap="butt"/>
<path d="M340 10h70v36h-70z" fill="#f1f3f5"/>
<path d="M340 10h70v36h-70zM340 46h70v21h-70zM340 67h70v83h-70zM340 150h70v24h-70zM340 174h70v27h-70z" fill="none" stroke="#15191d" stroke-width=".3"/>
<path d="M340 156h70M348 156v18M366 156v18M340 161.5h70M340 167h70M340 174h70M360 174v27M340 180.7h70M340 187.5h70M340 194.2h70" fill="none" stroke="#15191d" stroke-width=".19"/>
<path d="M340 201h70v28h-70z" fill="#f1f3f5"/>
<path d="M340 201h70v28h-70z" fill="none" stroke="#15191d" stroke-width=".3"/>
<path d="M340 229h70v58h-70z" fill="none" stroke="#15191d" stroke-width=".7" stroke-linecap="butt"/>
<path d="M368 229v58M392 229v58" fill="none" stroke="#15191d" stroke-width=".2"/>
<text font-size="4.6" fill="#15191d" x="349" y="283.6">A-08</text>
<text font-size="3.8" fill="#15191d" x="360.2" y="216.3">RENCANA ATAP</text>
<g font-size="3.6" fill="#15191d">
<text x="354.3" y="28.5">&quot;SELERA NUSANTARA&quot;</text>
<text x="361.1" y="24">RUMAH MAKAN</text>
<text x="56" y="267.3">RENCANA ATAP</text>
</g>
<text font-size="3.2" fill="#15191d" x="375" y="283.1">1 : 100</text>
<text font-size="3" fill="#15191d" x="398.2" y="283">9/11</text>
<g font-size="2.6" fill="#15191d">
<text x="55.3" y="23.9">1</text>
<text x="95.3" y="23.9">2</text>
<text x="135.3" y="23.9">3</text>
<text x="175.3" y="23.9">4</text>
<text x="215.3" y="23.9">5</text>
<text x="255.3" y="23.9">6</text>
<text x="85.8" y="266.9">SKALA 1 : 100</text>
</g>
<g font-size="2.2" fill="#15191d">
<text x="290" y="40.8">KETERANGAN ATAP</text>
<text x="290" y="112.8">LEGENDA</text>
</g>
<g font-size="2" fill="#15191d">
<text x="153.8" y="31.3">2120</text>
<text x="51.9" y="39.3">60</text>
<text x="74.3" y="39.3">400</text>
<text x="114.3" y="39.3">400</text>
<text x="154.3" y="39.3">400</text>
<text x="194.3" y="39.3">400</text>
<text x="234.3" y="39.3">400</text>
<text x="257.9" y="39.3">60</text>
<text x="35.3" y="59.1" transform="rotate(-90 35.3 59.1)">80</text>
<text x="342" y="55.7">(diisi sesuai lahan terpilih)</text>
<text x="342" y="65.7">(diisi nama pemilik)</text>
<text x="342" y="71.7">KETERANGAN / CATATAN</text>
<text x="153.1" y="86.7">i = 20°</text>
<text x="35.3" y="99.9" transform="rotate(-90 35.3 99.9)">725</text>
<text x="141.4" y="123.2">ATAP GENTENG METAL PASIR</text>
<text x="27.3" y="136.7" transform="rotate(-90 27.3 136.7)">1610</text>
<text x="35.3" y="159.9" transform="rotate(-90 35.3 159.9)">475</text>
<text x="362" y="178.2">Drafter (Claude)</text>
<text x="153.1" y="183.7">i = 20°</text>
<text x="362" y="184.9">______________</text>
<text x="362" y="191.7">______________</text>
<text x="35.3" y="200.2" transform="rotate(-90 35.3 200.2)">330</text>
<text x="362" y="198.4">26 Oktober 2026</text>
</g>
<g font-size="2" fill="#333">
<text x="353.6" y="37.8">Perencanaan Bangunan Rumah Makan 1 Lantai</text>
<text x="365.8" y="40.5">Kapasitas ± 66 Kursi</text>
</g>
<text font-size="1.9" fill="#444" x="56" y="272.7">Atap pelana (gable) ± 20°, bubungan memanjang timur–barat pada y = +7,25; menutup bangunan &amp; teras</text>
<g font-size="1.8" fill="#555">
<text x="371.2" y="17.6">PROYEK</text>
<text x="342" y="178.1">Digambar</text>
<text x="342" y="184.9">Diperiksa</text>
<text x="342" y="191.6">Disetujui</text>
<text x="342" y="198.4">Tanggal</text>
</g>
<g font-size="1.8" fill="#15191d">
<text x="342" y="77.1">Satuan ukuran: cm, kecuali ditulis lain.</text>
<text x="345.5" y="80.7">Elevasi dalam meter. ±0.00 = lantai</text>
<text x="342" y="88.7">Ukuran denah as ke as dinding,</text>
<text x="345.5" y="84.3">ruang makan.</text>
<text x="345.5" y="92.3">kecuali dinyatakan lain.</text>
<text x="342" y="96.7">Gambar adalah rencana awal; ukuran</text>
<text x="345.5" y="100.3">lapangan wajib dicek sebelum</text>
<text x="345.5" y="103.9">pelaksanaan.</text>
<text x="342" y="154.1">REVISI</text>
<text x="342.8" y="159.4">No</text>
<text x="353.8" y="159.4">Tanggal</text>
<text x="343.5" y="164.9">0</text>
<text x="352.4" y="164.9">26-10-2026</text>
</g>
<g font-size="1.7" fill="#15191d">
<text x="290" y="46.6">• Penutup: genteng metal pasir t=0,4</text>
<text x="290" y="51">• Rangka: baja ringan C75 / reng TS 3×3</text>
<text x="60.1" y="56.6">Cerobong dapur Ø40</text>
<text x="290" y="55.4">• Jarak kuda-kuda: 4,00 m (as 1–6)</text>
<text x="290" y="59.8">• Gording: C75 ±1,20 m searah lereng</text>
<text x="290" y="64.2">• Kemiringan: 20° (36%)</text>
<text x="290" y="68.6">• Tepi atap: 80 cm (belakang), 80 cm</text>
<text x="290" y="73">• (depan, di luar teras), 60 cm (samping)</text>
<text x="290" y="77.4">• Talang: PVC Ø4&quot; kemiringan 1:200</text>
<text x="290" y="81.8">• Pipa tegak (TP): Ø3&quot; × 4 titik</text>
<text x="290" y="86.2">• Lisplang: GRC 20 cm</text>
<text x="290" y="90.6">• Nok: galvalum + ventilasi nok</text>
<text x="290" y="95">• Cerobong: Ø40 galvanis, tinggi +7,00</text>
<text x="290" y="99.4">• (≥ 1,0 m di atas nok)</text>
<text x="306" y="119.6">Nok / bubungan</text>
<text x="306" y="124.6">Kuda-kuda (rangka)</text>
<text x="306" y="129.6">Talang air</text>
<text x="306" y="134.6">Dinding di bawah atap</text>
<text x="368" y="159.4">Keterangan</text>
<text x="368" y="164.9">Gambar rencana (usulan awal)</text>
</g>
<g font-size="1.6" fill="#555">
<text x="342" y="50.6">LOKASI</text>
<text x="342" y="61.1">PEMILIK</text>
<text x="342" y="205">JUDUL GAMBAR</text>
</g>
<text font-size="1.6" fill="#15191d" x="143.6" y="147.1">rangka baja ringan C75 + reng 3×3</text>
<g font-size="1.5" fill="#555">
<text x="342" y="232.7">NO. GAMBAR</text>
<text x="370" y="232.7">SKALA</text>
<text x="394" y="232.7">LEMBAR</text>
</g>
<text font-size="1.4" fill="#15191d" x="266" y="135">NOK</text>
<g font-size="1.2" fill="#15191d">
<text x="62" y="60.9">TP</text>
<text x="248.5" y="60.9">TP</text>
<text x="62" y="208.9">TP</text>
<text x="248.5" y="208.9">TP</text>
</g>
</svg>
